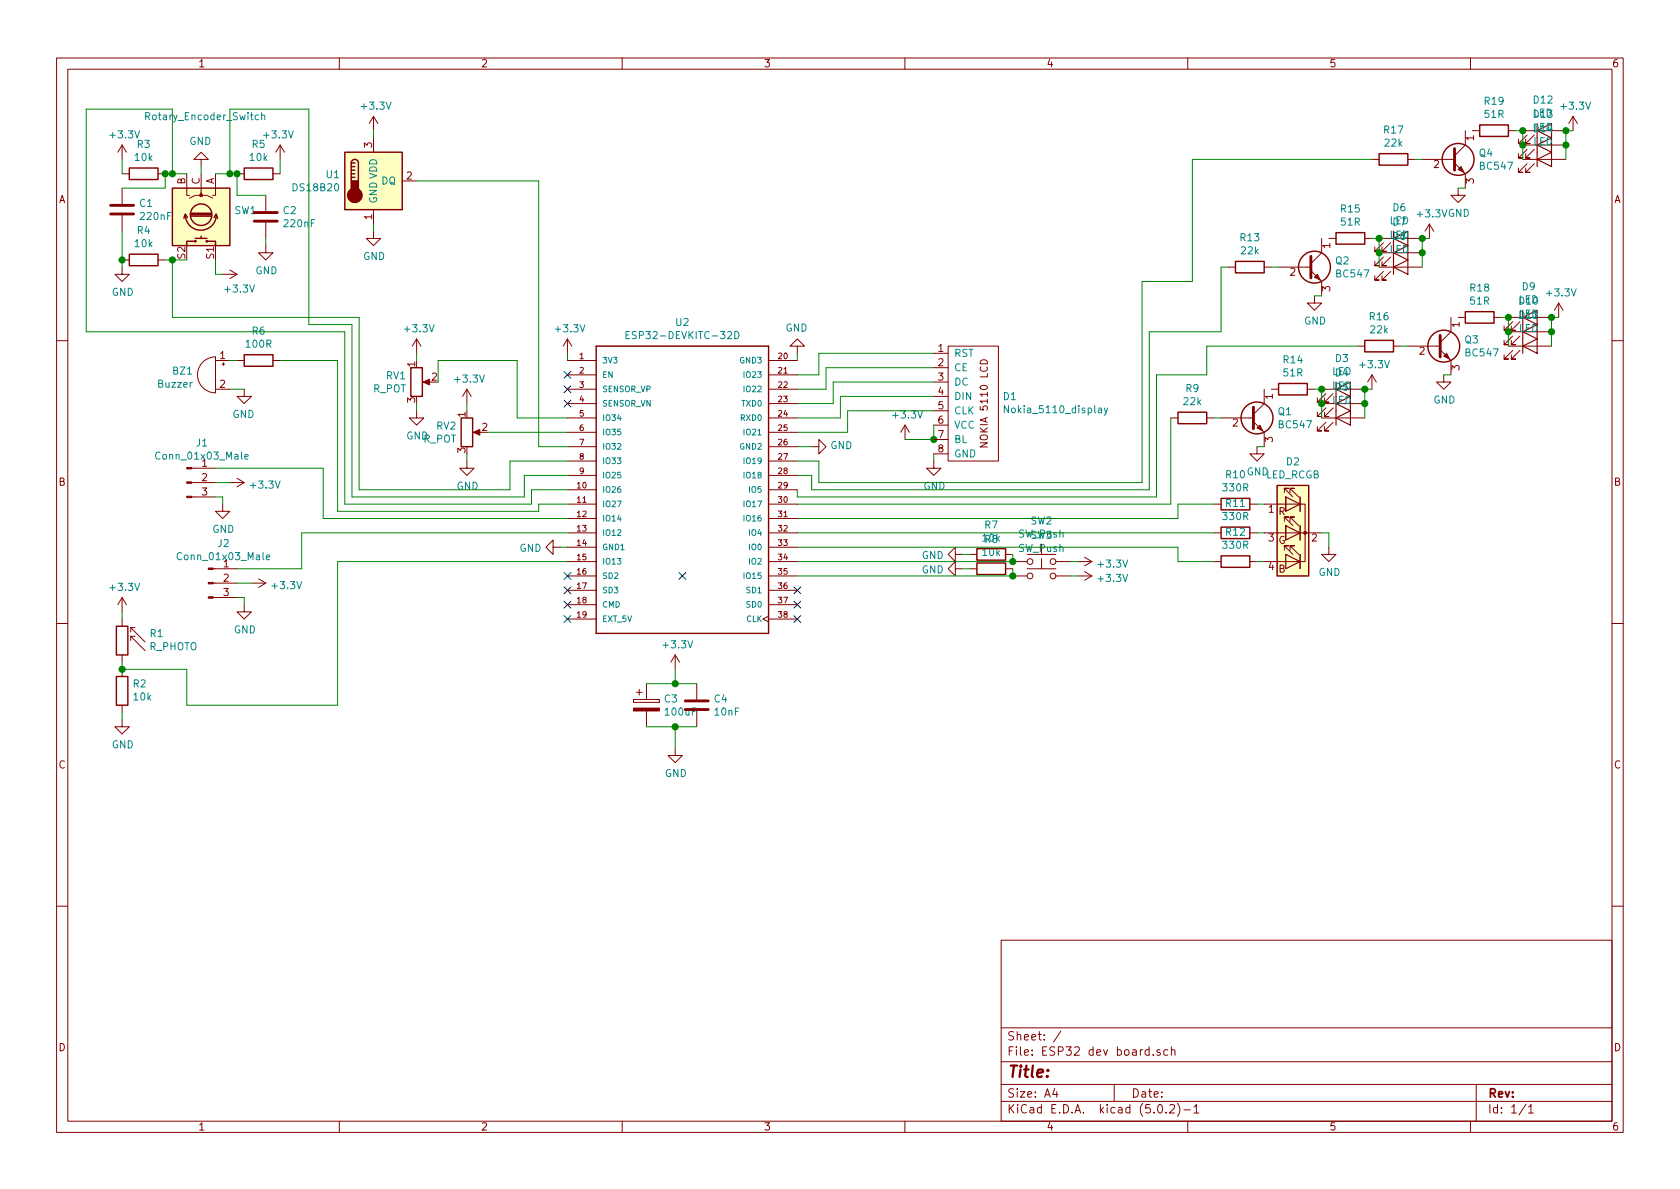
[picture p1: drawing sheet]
<svg xmlns="http://www.w3.org/2000/svg" width="297mm" height="210mm" viewBox="0 0 297 210" stroke-linecap="round" stroke-linejoin="round" font-family="sans-serif">
<g fill="none" stroke="#840000" stroke-width=".18">
<path d="M10 10.3h277v189.9h-277zM12 12.2h273v186.1h-273zM60 10.3v1.9M110 10.3v1.9M160 10.3v1.9M210 10.3v1.9M260 10.3v1.9M21.6 30.7h1.3M21.6 25.6l-.8 1.3M21.6 25.6v2.6M21.6 33.3v2.8M21.6 38.1v2.8"/>
<path d="M21.6 25.6l.8 1.3M27.9 30.7h1.3M33 30.7v3.8h.5M35.6 30.7v3.8h-1.1l-1 .5M35.6 34v.5h1l1 .5M35.6 28.2h1.2l-1.2-1.3-1.3 1.3h1.3v1.3M38.1 30.7v3.8h-.5M41.9 30.7h1.3M47 34.5v2.8M47 39.4v2.8M48.3 30.7h1.2M49.5 25.6l.8 1.3"/>
<path d="M49.5 25.6v2.6M49.5 25.6l-.7 1.3M66 20.6v2.5M66 24.4v2.5M66 37.1v2.5M66 20.6l-.7 1.2M66 20.6l.8 1.2M71.1 32h2.6M242.6 28.2h1.2M248.9 28.2h1.3M251.5 28.2h5.7M252.7 39.6l-.7 1.3"/>
<path d="M252.7 39.6v2.6M252.7 39.6l.8 1.3M257.2 28.8l1.9 1.9v2.6M257.8 33.3v1.2h1.3l-1.3 1.3-1.3-1.3h1.3M259.1 23.1v2.5l-1.9 2M260.3 23.1h1.3M266.7 23.1h1.3M269.2 28.2h7.7M269.2 23.1h2.6M269.2 25.6h2.6M270 23.9l-1.5 1.5h.7h-.7v-.8M270 26.4l-1.5 1.5h.7h-.7v-.7"/>
<path d="M270 29l-1.5 1.5h.7h-.7v-.8M271.3 23.9l-1.6 1.5h.8h-.8v-.8M271.3 26.4l-1.6 1.5h.8h-.8v-.7M271.3 29l-1.6 1.5h.8h-.8v-.8M274.3 23.1h2.6M274.3 25.6h2.6M278.1 20.6l-.7 1.2M278.1 20.6v2.5M278.1 20.6l.8 1.2M21.6 47.2v1.3h1.3l-1.3 1.3-1.3-1.3h1.3M21.6 46h1.3M27.9 46h1.3"/>
<path d="M39.4 48.5h2.5M40.6 47.7l1.3 .8M41.9 48.5l-1.3 .8M47 43.4v1.3h1.3l-1.3 1.3-1.3-1.3h1.3M66 40.9v1.3h1.3l-1.3 1.2-1.2-1.2h1.2M73.7 59.9l-.8 1.3M73.7 59.9v2.6M73.7 59.9l.7 1.3M100.3 59.9l-.7 1.3M100.3 59.9v2.6M100.3 59.9l.8 1.3M217.2 47.2h1.2"/>
<path d="M223.5 47.2h1.3M226.1 47.2h5.7M231.8 47.9l1.9 1.9v2.5M232.4 52.3v1.3h1.3l-1.3 1.3-1.3-1.3h1.3M233.7 42.2v2.5l-1.9 1.9M234.9 42.2h1.3M241.3 42.2h1.3M243.8 47.2h7.7M243.8 42.2h2.6M243.8 44.7h2.6M244.6 42.9l-1.5 1.5h.7h-.7v-.7M244.6 45.5l-1.5 1.5h.7h-.7v-.8"/>
<path d="M244.6 48l-1.5 1.5h.7h-.7v-.7M245.9 42.9l-1.6 1.5h.8h-.8v-.7M245.9 45.5l-1.6 1.5h.8h-.8v-.8M245.9 48l-1.6 1.5h.8h-.8v-.7M248.9 42.2h2.6M248.9 44.7h2.6M256.5 56.1v2.6l-1.9 1.9M257.8 56.1h1.3M264.2 56.1h1.2M266.7 56.1h2.5M266.7 58.7h2.5M267.5 56.9l-1.6 1.5h.8h-.8v-.7"/>
<path d="M267.5 59.4l-1.6 1.6h.8h-.8v-.8M268.7 56.9l-1.5 1.5h.8h-.8v-.7M268.7 59.4l-1.5 1.6h.8h-.8v-.8M271.8 56.1h2.5M271.8 58.7h2.5M275.6 53.6l-.8 1.3M275.6 53.6v2.5M275.6 53.6l.8 1.3M10 60.2h2M35.8 64.1a3.3 3.3 0 0 1 2.3-1v6.4a3.2 3.2 0 0 1-2.9-2 3.2 3.2 0 0 1 .6-3.4zM38.1 63.7h2.5M38.1 68.8h2.5"/>
<path d="M39.2 64.4h.6M39.5 64.1v.5M41.9 63.7h1.3M43.2 68.8v1.3h-1.3l1.3 1.3 1.2-1.3h-1.2M48.3 63.7h1.2M73.7 72.6v1.3h1.2l-1.2 1.3-1.3-1.3h1.3M75.2 67.6h1M82.5 68.8l-.7 1.3M82.5 68.8v2.6M82.5 68.8l.8 1.3M84.1 76.4h1M100.3 63.7h5.1"/>
<path d="M100.3 68.8h5.1M100.3 76.4h5.1M100.3 66.3h5.1M100.3 71.4h5.1M100.3 73.9h5.1M100.3 79h5.1M135.9 63.7h5.1M135.9 68.8h5.1M135.9 76.4h5.1M135.9 66.3h5.1M135.9 71.4h5.1M135.9 73.9h5.1"/>
<path d="M135.9 79h5.1M141 61.2h1.2l-1.2-1.3-1.3 1.3h1.3v1.3M143.5 79h1.3v-1.3l1.2 1.3-1.2 1.3v-1.3M160 75.2v2.5M160 75.2l-.7 1.2M160 75.2l.8 1.2M165.1 67.6h2.5M165.1 62.5h2.5M165.1 65h2.5M165.1 70.1h2.5M165.1 72.6h2.5M165.1 75.2h2.5"/>
<path d="M165.1 77.7h2.5M167.6 61.2h8.9v20.3h-8.9zM173.3 78.3h1.3l-1.3 .7h1.3M173.4 63.8a.68 .68 0 0 1 .8-.1 .68 .68 0 0 1 .4 .6h-1.3zM207 73.9h1.3M213.4 73.9h1.2M215.9 73.9h5.7M221.6 74.5l1.9 1.9v2.6M222.2 79v1.3h1.3l-1.3 1.2-1.2-1.2h1.2M223.5 68.8v2.6l-1.9 1.9M224.8 68.8h1.3M231.1 68.8h1.3"/>
<path d="M233.7 68.8h2.5M233.7 71.4h2.5M233.7 73.9h7.6M234.4 69.6l-1.5 1.5h.8h-.8v-.7M234.4 72.1l-1.5 1.6h.8h-.8v-.8M234.4 74.7l-1.5 1.5h.8h-.8v-.8M235.7 69.6l-1.5 1.5h.7h-.7v-.7M235.7 72.1l-1.5 1.6h.7h-.7v-.8M235.7 74.7l-1.5 1.5h.7h-.7v-.8M238.8 68.8h2.5M238.8 71.4h2.5M240 61.2h1.3"/>
<path d="M242.6 66.3l-.8 1.3M242.6 66.3v2.5M242.6 66.3l.7 1.3M246.4 61.2h1.2M248.9 61.2h5.7M254.6 61.8l1.9 1.9v2.6M255.3 66.3v1.3h1.2l-1.2 1.2-1.3-1.2h1.3M266.7 61.2h7.6M267.5 62l-1.6 1.5h.8h-.8v-.8M268.7 62l-1.5 1.5h.8h-.8v-.8M285 60.2h2M33.9 87.9h4.2"/>
<path d="M33.9 85.3h4.2M33.9 82.8h4.2M39.4 89.1v1.3h1.2l-1.2 1.3-1.3-1.3h1.3M40.6 85.3h2.6M41.9 84.6l1.3 .7M43.2 85.3l-1.3 .8M82.5 81.5v1.3h1.3l-1.3 1.3-1.2-1.3h1.2M97.8 96.8v-1.3l-1.3 1.3 1.3 1.2v-1.2h1.3M100.3 94.2h5.1M100.3 89.1h5.1M100.3 99.3h5.1M100.3 81.5h5.1"/>
<path d="M100.3 84.1h5.1M100.3 86.6h5.1M100.3 91.7h5.1M100.3 96.8h5.1M135.9 94.2h5.1M135.9 89.1h5.1M135.9 99.3h5.1M135.9 81.5h5.1M135.9 84.1h5.1M135.9 86.6h5.1M135.9 91.7h5.1M135.9 96.8h5.1"/>
<path d="M165.1 81.5v1.3h1.3l-1.3 1.3-1.3-1.3h1.3M165.1 80.3h2.5M168.9 98v-1.2l-1.3 1.2 1.3 1.3v-1.3h1.3M171.4 98h1.3M177.8 98h1.3M179.1 99.3h2.5M181.6 98h5.1M184.1 98.8v1.8M186.7 99.3h2.5M190.5 99.3h2.5M191.8 98.5l1.2 .8M193 99.3l-1.2 .8"/>
<path d="M214.6 94.2h1.3M214.6 89.1h1.3M214.6 99.3h1.3M221 94.2h1.2M221 89.1h1.2M221 99.3h1.2M223.5 89.1h7.3v10.2h-1.2M223.5 94.2h10.2M223.5 99.3h6.4M227.1 97.3v-.8h.7h-.7l1.5 1.5M227.1 92.2v-.8h.7h-.7l1.5 1.6M227.1 87.1v-.7h.7h-.7l1.5 1.5"/>
<path d="M227.3 93v2.5zM227.3 93h.1M227.3 87.9v2.5zM227.3 87.9h.1M228.1 97.3v-.8h.8h-.8l1.5 1.5M228.1 92.2v-.8h.8h-.8l1.5 1.6M228.1 87.1v-.7h.8h-.8l1.5 1.5M229.9 93v2.5M229.9 87.9v2.5M229.9 98v2.6M234.9 96.8v1.2h1.3l-1.3 1.3-1.2-1.3h1.2M10 110.3h2"/>
<path d="M21.6 105.7v2.5M21.6 109.5v1.2M21.6 115.8v1.3M21.6 118.4v1.2M21.6 105.7l-.8 1.2M21.6 105.7l.8 1.2M23.1 111l2.6 2.5M23.1 111h.8M23.1 111v.8M23.1 112.5v.8M23.1 112.5l2.6 2.6M23.1 112.5h.8"/>
<path d="M37.7 100.6h4.2M37.7 105.7h4.2M37.7 103.1h4.2M43.2 106.9v1.3h1.2l-1.2 1.3-1.3-1.3h1.3M44.4 103.1h2.6M45.7 102.4l1.3 .7M47 103.1l-1.3 .8M100.3 101.8h5.1M100.3 104.4h5.1M100.3 106.9h5.1M100.3 109.5h5.1M119.4 115.8l-.8 1.3"/>
<path d="M119.4 115.8v2.6M119.4 115.8l.7 1.3M135.9 109l-1 .5 1 .5M135.9 101.8h5.1M135.9 104.4h5.1M135.9 106.9h5.1M135.9 109.5h5.1M168.9 100.6v-1.3l-1.3 1.3 1.3 1.2v-1.2h1.3M171.4 100.6h1.3M177.8 100.6h1.3M179.1 101.8h2.5M181.6 100.6h5.1"/>
<path d="M186.7 101.8h2.5M190.5 101.8h2.5M191.8 101.1l1.2 .7M193 101.8l-1.2 .8M285 110.3h2M21.6 127.2v1.3h1.3l-1.3 1.3-1.3-1.3h1.3M21.6 124.7v1.3M112 123.7v.5zM112 124.2h4.6zM112 123.7h4.6zM112.5 122.4h1M113 121.9v1"/>
<path d="M114.3 120.9v2.8M114.3 125.7v2.8M116.6 123.7v.5zM119.4 132.3v1.3h1.2l-1.2 1.3-1.3-1.3h1.3M123.2 120.9v2.8M123.2 125.7v2.8M10 160.2h2M177 166.3h108v32h-108zM285 160.2h2M60 198.3v1.9M110 198.3v1.9M160 198.3v1.9"/>
<path d="M177 194.8h108M177 191.8h108M177 187.8h108M177 181.8h108M186.5 192.5l-.4 1h1M186.8 193v1M187.6 182.3l-1.3 2M197 191.8v3M203.9 186.5v.1M204.8 195.5l.4-.2a.94 .94 0 0 1 0 1.5 .79 .79 0 0 1-.4-1.3zM205.1 185.7l-.4-.1-.2 .2 .1 .2 .5 .2v.3h-.6M206.2 196.7v.1"/>
<path d="M206.5 185.7l-.5-.1-.2 .3v.6l.2 .1 .5-.1M206.8 195.5l.2-.2h.4l.2 .2 .1 .3-.1 .2-.8 .8h.9M207.1 185.7l.2-.1 .4 .1v.9M207.1 185.1v1.5M208.2 195.1a1.71 1.71 0 0 1 0 2.3M209.3 196.3h1.2M210 198.3v1.9M211.1 195.8l.4-.5v1.5M211.1 196.8h.9M260 198.3v1.9M261 191.8v6.5M269.8 195.2l-1.2 2"/>
<path d="M270.3 195.8l.4-.5v1.5M270.3 196.8h.8"/>
<circle cx="182.1" cy="99.3" r=".51"/>
<circle cx="186.2" cy="99.3" r=".51"/>
<circle cx="182.1" cy="101.8" r=".51"/>
<circle cx="186.2" cy="101.8" r=".51"/>
</g>
<g fill="#ffffc2" stroke="#ffffc2" stroke-width=".18">
<path d="M30.5 33.3h10.1v10.1h-10.1z"/>
<path d="M61 26.9h10.1v10.2h-10.1z"/>
<path d="M225.8 85.8h5.6v16h-5.6z"/>
</g>
<g fill="none" stroke="#840000" stroke-width=".25">
<path d="M22.9 29.7h5v2h-5zM30.5 33.3h10.1v10.1h-10.1zM32.8 38a2.74 2.74 0 0 0 2.7 2.7 2.74 2.74 0 0 0 2.8-2.7M33.1 38.5l-.3-.7-.3 .8M33.8 37.7h3.5M33.8 38h3.5M33.8 38.2h3.5M37.8 38.5l.4-.7 .3 .8M43.2 29.7h5.1v2h-5.1zM61 26.9h10.1v10.2h-10.1zM62.1 28.8a.63 .63 0 0 1 .6-.6 .63 .63 0 0 1 .7 .6v3.2M62.1 31.4h.6"/>
<path d="M62.1 30.7h.6M62.1 30.1h.6M62.1 29.5h.6M62.1 28.8v3.2M62.1 28.8h.6M243.8 27.2h5.1v2h-5.1zM261.6 22.1h5.1v2h-5.1zM22.9 45h5v2h-5zM34.5 42.7h-1.5v.7M34.5 42.2h2.1M35.6 41.8v.4M36.6 42.7h1.5v.7"/>
<path d="M218.4 46.2h5.1v2.1h-5.1zM236.2 41.1h5.1v2.1h-5.1zM259.1 55.1h5.1v2h-5.1zM43.2 62.7h5.1v2.1h-5.1zM72.6 65h2.1v5.1h-2.1zM81.5 73.9h2.1v5.1h-2.1zM105.4 61.2h30.5v50.8h-30.5zM208.3 72.9h5.1v2h-5.1zM226.1 67.8h5v2h-5zM241.3 60.2h5.1v2h-5.1zM172.7 99.6h5.1v2h-5.1zM172.7 97h5.1v2.1h-5.1z"/>
<path d="M215.9 88.1h5.1v2.1h-5.1zM215.9 93.2h5.1v2h-5.1zM215.9 98.3h5.1v2h-5.1zM225.8 85.8h5.6v16h-5.6zM20.6 110.7h2v5.1h-2zM20.6 119.6h2v5.1h-2z"/>
<circle cx="35.6" cy="38" r="1.9"/>
<circle cx="257.8" cy="28.2" r="2.82"/>
<circle cx="34.5" cy="42.7" r=".13"/>
<circle cx="36.6" cy="42.7" r=".13"/>
<circle cx="232.4" cy="47.2" r="2.82"/>
<circle cx="222.2" cy="73.9" r="2.82"/>
<circle cx="255.3" cy="61.2" r="2.82"/>
</g>
<g fill="#840000" stroke="#840000" stroke-width=".18">
<path d="M74.8 67.6l1.1-.5v1z"/>
<path d="M83.7 76.4l1.1-.5v1.1z"/>
<path d="M112 125.2h4.6v.5h-4.6z"/>
<path d="M33 87.8h.9v.2h-.9z"/>
<path d="M33 85.2h.9v.3h-.9z"/>
<path d="M33 82.7h.9v.2h-.9z"/>
<path d="M222.2 75.7l.6-.5 .5 1z"/>
<path d="M255.3 63l.5-.5 .5 1z"/>
<path d="M232.4 49l.5-.5 .5 1z"/>
<path d="M257.8 30l.5-.5 .5 1z"/>
<path d="M36.8 105.5h.9v.3h-.9z"/>
<path d="M36.8 103h.9v.2h-.9z"/>
<path d="M36.8 100.5h.9v.2h-.9z"/>
<circle cx="35.6" cy="34.5" r=".25"/>
<circle cx="230.8" cy="94.2" r=".25"/>
</g>
<path d="M46.3 19.9v1.3M45.7 20.4l-.3-.1-.3 .3 .1 .5h.5M46.3 20.5l.2-.2 .2 .1 .1 .8M110.7 59.2h.4M111.3 58.6h-.6v1.3h.6M129.9 58.6a.64 .64 0 0 1 .8 .7 .64 .64 0 0 1-.8 .6zM178.3 71.7v1.3l-.7-1.3v1.3M195.2 72.2l.4 .8M195.8 72.2l-.4 1.1-.2 .1M43.3 80.8l.6-.1-.1-.3h-.3l-.2 .1 .1 .6h.4M47.1 98.5l.6-.1v-.2l-.4-.1-.2 .2 .1 .6h.5" fill="none" stroke="#008484" stroke-width=".18"/>
<g fill="#840000" stroke="#840000" stroke-width=".25">
<path d="M62.1 32h1.3v1.9h-1.3z"/>
<circle cx="62.7" cy="34.5" r="1.27"/>
</g>
<g fill="none" stroke="#840000" stroke-width=".2">
<path d="M271.8 23.1l2.5-1.3v2.6zM271.8 25.6l2.5-1.2v2.5zM271.8 28.2l2.5-1.3v2.6zM271.8 21.8v7.7M246.4 42.2l2.5-1.3v2.5zM246.4 44.7l2.5-1.3v2.6zM246.4 47.2l2.5-1.2v2.5zM246.4 40.9v7.6M269.2 56.1l2.6-1.2v2.5zM269.2 58.7l2.6-1.3v2.5zM269.2 54.9v7.6M236.2 68.8l2.6-1.2v2.5z"/>
<path d="M236.2 71.4l2.6-1.3v2.5zM236.2 73.9l2.6-1.3v2.6zM236.2 67.6v7.6M269.2 61.2l2.6-1.3v2.6zM227.3 98l2.6 1.3-2.6 1.3zM227.3 93l2.6 1.2-2.6 1.3zM227.3 87.9l2.6 1.2-2.6 1.3zM229.9 87.9v2.5M229.9 93v2.5M229.9 98v2.6"/>
</g>
<g fill="none" stroke="#008400" stroke-width=".18">
<path d="M21.6 28.2v2.5M30.5 30.7v-11.4h-15.3v39.4h45.8v30.4h33v-2.5h6.3M33 30.7h-3.8v2.6h-7.6M35.6 29.5v1.2M38.1 30.7h3.8v3.8h5.1M40.6 30.7v-11.4h14v38.1h7.6v30.5h30.5v-3.8h7.6M49.5 28.2v2.5M66 23.1v1.3M66 39.6v1.3M73.7 32h21.5v47h5.1M242.6 28.2h-31.8v21.6h-8.9v35.5h-57.1v-3.8h-3.8M250.2 28.2h1.3"/>
<path d="M257.8 33.3h1.3M268 23.1h1.2v5.1M278.1 23.1h-1.2v5.1M21.6 40.9v6.3M29.2 46h3.8M30.5 46v10.1h33v30.5h26.7v-5.1h10.1M38.1 46v2.5h1.3M47 42.2v1.2M217.2 47.2h-1.3v11.5h-12.7v27.9h-59.7v-2.5h-2.5M224.8 47.2h1.3M232.4 52.3h1.3M242.6 42.2h1.2v5"/>
<path d="M252.7 42.2h-1.2v5M265.4 56.1h1.3v5.1M275.6 56.1h-1.3v5.1M40.6 63.7h1.3M40.6 68.8h2.6M49.5 63.7h10.2v26.7h35.5v-1.3h5.1M73.7 62.5v1.2M73.7 71.4v1.2M77.5 67.6v-3.9h13.9v10.2h8.9M82.5 71.4v1.2M86.4 76.4h13.9M100.3 62.5v1.2"/>
<path d="M141 62.5v1.2M141 79h2.5M165.1 75.2v2.5h-5.1M165.1 72.6h-15.2v3.8h-8.9M165.1 70.1h-16.5v3.8h-7.6M165.1 62.5h-20.3v3.8h-3.8M165.1 65h-19.1v3.8h-5M165.1 67.6h-17.8v3.8h-6.3M207 73.9v15.2h-66M214.6 73.9h1.3M222.2 79h1.3M232.4 68.8h1.3v5.1"/>
<path d="M240 61.2h-26.6v5.1h-8.9v21.6h-63.5v-1.3M242.6 68.8h-1.3v5.1M247.6 61.2h1.3M255.3 66.3h1.2M38.1 82.8h19v8.9h43.2M38.1 87.9h1.3v1.2M38.1 85.3h2.5M82.5 80.3v1.2M99.1 96.8h1.2M100.3 99.3h-40.6v25.4h-26.7v-6.3h-11.4v-1.3M100.3 94.2h-47v6.4h-11.4M141 96.8h67.3v2.5h6.3"/>
<path d="M141 94.2h73.6M165.1 80.3v1.2M170.2 98h1.2M179.1 98v1.3h-38.1M189.2 99.3h1.3M214.6 89.1h-6.3v2.6h-67.3M222.2 99.3h1.3M222.2 94.2h1.3M222.2 89.1h1.3M233.7 94.2h1.2v2.6M21.6 108.2v1.3M41.9 105.7h1.3v1.2"/>
<path d="M41.9 103.1h2.5M119.4 118.4v2.5M170.2 100.6h1.2M179.1 100.6v1.2h-38.1M189.2 101.8h1.3M21.6 126v1.2M114.3 128.5h8.9M114.3 120.9h8.9M119.4 128.5v3.8"/>
</g>
<g fill="#008400" stroke="#008400" stroke-width=".25">
<circle cx="165.1" cy="77.7" r=".51"/>
<circle cx="21.6" cy="118.4" r=".51"/>
<circle cx="179.1" cy="101.8" r=".51"/>
<circle cx="179.1" cy="99.3" r=".51"/>
<circle cx="41.9" cy="30.7" r=".51"/>
<circle cx="29.2" cy="30.7" r=".51"/>
<circle cx="21.6" cy="46" r=".51"/>
<circle cx="30.5" cy="46" r=".51"/>
<circle cx="40.6" cy="30.7" r=".51"/>
<circle cx="30.5" cy="30.7" r=".51"/>
<circle cx="119.4" cy="120.9" r=".51"/>
<circle cx="119.4" cy="128.5" r=".51"/>
<circle cx="233.7" cy="68.8" r=".51"/>
<circle cx="233.7" cy="71.4" r=".51"/>
<circle cx="241.3" cy="71.4" r=".51"/>
<circle cx="241.3" cy="68.8" r=".51"/>
<circle cx="266.7" cy="56.1" r=".51"/>
<circle cx="266.7" cy="58.7" r=".51"/>
<circle cx="274.3" cy="58.7" r=".51"/>
<circle cx="274.3" cy="56.1" r=".51"/>
<circle cx="243.8" cy="42.2" r=".51"/>
<circle cx="243.8" cy="44.7" r=".51"/>
<circle cx="251.5" cy="44.7" r=".51"/>
<circle cx="251.5" cy="42.2" r=".51"/>
<circle cx="269.2" cy="23.1" r=".51"/>
<circle cx="269.2" cy="25.6" r=".51"/>
<circle cx="276.9" cy="25.6" r=".51"/>
<circle cx="276.9" cy="23.1" r=".51"/>
</g>
<g fill="none" stroke="#000084" stroke-width=".18">
<path d="M99.7 65.7l1.2 1.2M99.7 68.2l1.2 1.2M99.7 70.8l1.2 1.2M100.9 65.7l-1.2 1.2M100.9 68.2l-1.2 1.2M100.9 70.8l-1.2 1.2M99.7 108.9l1.2 1.2M99.7 101.2l1.2 1.3M99.7 103.8l1.2 1.2M99.7 106.3l1.2 1.2M100.9 108.9l-1.2 1.2M100.9 101.2l-1.2 1.3"/>
<path d="M100.9 103.8l-1.2 1.2M100.9 106.3l-1.2 1.2M120 101.2l1.3 1.3M121.3 101.2l-1.3 1.3M140.4 108.9l1.2 1.2M140.4 106.3l1.2 1.2M140.4 103.8l1.2 1.2M141.6 108.9l-1.2 1.2M141.6 106.3l-1.2 1.2M141.6 103.8l-1.2 1.2"/>
</g>
<path d="M19.6 37.8h4M19.6 36.3h4M45 39.1h4M45 37.6h4M257.2 26.3v3.8M231.8 45.3v3.8M254.6 59.3v3.8M221.6 72v3.8M121.2 125.5h4M121.2 123.9h4" fill="none" stroke="#840000" stroke-width=".51"/>
<text font-size="2.8" fill="#840000" x="178" y="190.5">Title:</text>
<g font-size="2.1" fill="#840000">
<text x="178" y="184">Sheet: /</text>
<text x="178" y="186.7">File: ESP32 dev board.sch</text>
<text x="178" y="196.9">KiCad E.D.A. kicad (5.0.2)-1</text>
<text x="178" y="194.1">Size: A4</text>
<text x="200" y="194.1">Date:</text>
<text x="263" y="194.1">Rev:</text>
<text x="263" y="196.9">Id: 1/1</text>
</g>
<g font-size="1.8" fill="#840000">
<text x="35" y="11.9">1</text>
<text x="85" y="11.9">2</text>
<text x="135" y="11.9">3</text>
<text x="185" y="11.9">4</text>
<text x="235" y="11.9">5</text>
<text x="285" y="11.9">6</text>
<text x="65.8" y="26.1" transform="rotate(-90 65.8 26.1)">3</text>
<text x="253.5" y="29.7">2</text>
<text x="260.6" y="24.9" transform="rotate(-90 260.6 24.9)">1</text>
<text x="10.4" y="35.9">A</text>
<text x="32.8" y="32.6" transform="rotate(-90 32.8 32.6)">B</text>
<text x="35.3" y="32.6" transform="rotate(-90 35.3 32.6)">C</text>
<text x="37.8" y="32.6" transform="rotate(-90 37.8 32.6)">A</text>
<text x="71.9" y="31.7">2</text>
<text x="260.6" y="32.5" transform="rotate(-90 260.6 32.5)">3</text>
<text x="285.4" y="35.9">A</text>
<text x="65.8" y="38.8" transform="rotate(-90 65.8 38.8)">1</text>
<text x="32.8" y="45.8" transform="rotate(-90 32.8 45.8)">S2</text>
<text x="37.8" y="45.8" transform="rotate(-90 37.8 45.8)">S1</text>
<text x="235.2" y="43.9" transform="rotate(-90 235.2 43.9)">1</text>
<text x="228.1" y="48.8">2</text>
<text x="235.2" y="51.5" transform="rotate(-90 235.2 51.5)">3</text>
<text x="258.1" y="57.9" transform="rotate(-90 258.1 57.9)">1</text>
<text x="38.9" y="63.5">1</text>
<text x="73.4" y="64.9" transform="rotate(-90 73.4 64.9)">1</text>
<text x="165.9" y="62.2">1</text>
<text x="165.9" y="64.8">2</text>
<text x="251" y="62.7">2</text>
<text x="258.1" y="65.5" transform="rotate(-90 258.1 65.5)">3</text>
<text x="38.9" y="68.6">2</text>
<text x="73.4" y="71.2" transform="rotate(-90 73.4 71.2)">3</text>
<text x="76.4" y="67.3">2</text>
<text x="165.9" y="67.3">3</text>
<text x="165.9" y="69.8">4</text>
<text x="225" y="70.6" transform="rotate(-90 225 70.6)">1</text>
<text x="82.3" y="73.8" transform="rotate(-90 82.3 73.8)">1</text>
<text x="85.2" y="76.2">2</text>
<text x="165.9" y="72.4">5</text>
<text x="165.9" y="74.9">6</text>
<text x="165.9" y="77.5">7</text>
<text x="218" y="75.4">2</text>
<text x="35.7" y="82.5">1</text>
<text x="82.3" y="80.1" transform="rotate(-90 82.3 80.1)">3</text>
<text x="165.9" y="80">8</text>
<text x="174.7" y="78.5" transform="rotate(-90 174.7 78.5)">NOKIA 5110 LCD</text>
<text x="225" y="78.2" transform="rotate(-90 225 78.2)">3</text>
<text x="10.4" y="85.9">B</text>
<text x="35.7" y="85.1">2</text>
<text x="35.7" y="87.6">3</text>
<text x="285.4" y="85.9">B</text>
<text x="224.3" y="90.7">1</text>
<text x="224.3" y="95.8">3</text>
<text x="226.1" y="91.1">R</text>
<text x="231.9" y="95.8">2</text>
<text x="39.5" y="100.3">1</text>
<text x="180.1" y="97.6">SW_Push</text>
<text x="224.3" y="100.8">4</text>
<text x="226" y="96.2">G</text>
<text x="226.1" y="101.3">B</text>
<text x="39.5" y="102.9">2</text>
<text x="39.5" y="105.4">3</text>
<text x="10.4" y="135.9">C</text>
<text x="285.4" y="135.9">C</text>
<text x="10.4" y="185.9">D</text>
<text x="285.4" y="185.9">D</text>
<text x="35" y="199.9">1</text>
<text x="85" y="199.9">2</text>
<text x="135" y="199.9">3</text>
<text x="185" y="199.9">4</text>
<text x="235" y="199.9">5</text>
<text x="285" y="199.9">6</text>
</g>
<g font-size="1.8" fill="#008484">
<text x="26.1" y="21.3">Rotary_Encoder_Switch</text>
<text x="64.1" y="19.4">+3.3V</text>
<text x="244.8" y="23.6">R17</text>
<text x="262.5" y="18.5">R19</text>
<text x="262.5" y="20.8">51R</text>
<text x="271.2" y="18.3">D12</text>
<text x="271.2" y="20.8">D13</text>
<text x="271.2" y="23.4">D14</text>
<text x="276.2" y="19.4">+3.3V</text>
<text x="19.6" y="24.5">+3.3V</text>
<text x="23.9" y="28.5">10k</text>
<text x="24.3" y="26.2">R3</text>
<text x="33.5" y="25.6">GND</text>
<text x="44.2" y="28.5">10k</text>
<text x="44.6" y="26.2">R5</text>
<text x="46.8" y="24.5">+3.3V</text>
<text x="244.9" y="25.9">22k</text>
<text x="261.6" y="27.7">Q4</text>
<text x="271.1" y="25.7">LED</text>
<text x="52" y="33.8">DS18B20</text>
<text x="57.7" y="31.5">U1</text>
<text x="67.5" y="32.6">DQ</text>
<text x="261.8" y="30">BC547</text>
<text x="24.3" y="41.4">R4</text>
<text x="24.7" y="36.6">C1</text>
<text x="25" y="38.9">220nF</text>
<text x="41.5" y="37.9">SW1</text>
<text x="50.1" y="37.9">C2</text>
<text x="50.4" y="40.2">220nF</text>
<text x="66.7" y="36.1" transform="rotate(-90 66.7 36.1)">GND VDD</text>
<text x="237.1" y="37.6">R15</text>
<text x="237.1" y="39.9">51R</text>
<text x="246.3" y="37.4">D6</text>
<text x="246.3" y="39.9">D7</text>
<text x="250.8" y="38.4">+3.3V GND</text>
<text x="23.9" y="43.7">10k</text>
<text x="64.2" y="46">GND</text>
<text x="219.4" y="42.7">R13</text>
<text x="219.5" y="45">22k</text>
<text x="236.2" y="46.8">Q2</text>
<text x="245.7" y="44.7">LED</text>
<text x="246.3" y="42.4">D8</text>
<text x="19.8" y="52.3">GND</text>
<text x="40" y="51.7">+3.3V</text>
<text x="45.2" y="48.5">GND</text>
<text x="236.4" y="49.1">BC547</text>
<text x="260" y="51.6">R18</text>
<text x="260" y="53.9">51R</text>
<text x="268.7" y="53.9">D10</text>
<text x="269.2" y="51.3">D9</text>
<text x="273.6" y="52.4">+3.3V</text>
<text x="44.6" y="59.2">R6</text>
<text x="71.7" y="58.8">+3.3V</text>
<text x="98.4" y="58.8">+3.3V</text>
<text x="111.8" y="60">ESP32-DEVKITC-32D</text>
<text x="119.5" y="57.7">U2</text>
<text x="138.9" y="58.6">GND</text>
<text x="230.6" y="57.4">GND</text>
<text x="242.2" y="56.6">R16</text>
<text x="242.4" y="58.9">22k</text>
<text x="268.5" y="58.7">LED</text>
<text x="268.7" y="56.4">D11</text>
<text x="43.6" y="61.5">100R</text>
<text x="168.7" y="63.1">RST</text>
<text x="168.7" y="65.7">CE</text>
<text x="227" y="64.3">R14</text>
<text x="236.1" y="64">D3</text>
<text x="240.6" y="65.1">+3.3V</text>
<text x="259" y="60.7">Q3</text>
<text x="259.3" y="63">BC547</text>
<text x="28.1" y="68.5">Buzzer</text>
<text x="30.6" y="66.2">BZ1</text>
<text x="65.9" y="69.4">R_POT</text>
<text x="68.3" y="67.1">RV1</text>
<text x="80.6" y="67.7">+3.3V</text>
<text x="168.7" y="68.2">DC</text>
<text x="168.7" y="70.7">DIN</text>
<text x="177.4" y="70.8">D1</text>
<text x="209.3" y="71.6">22k</text>
<text x="209.7" y="69.3">R9</text>
<text x="227" y="66.6">51R</text>
<text x="235.5" y="71.4">LED</text>
<text x="236.1" y="66.6">D4</text>
<text x="236.1" y="69.1">D5</text>
<text x="253.4" y="71.4">GND</text>
<text x="41.1" y="73.9">GND</text>
<text x="71.8" y="77.7">GND</text>
<text x="77.2" y="76">RV2</text>
<text x="158.1" y="74">+3.3V</text>
<text x="168.7" y="73.3">CLK</text>
<text x="168.7" y="75.8">VCC</text>
<text x="178.3" y="73.1">Nokia_5110_display</text>
<text x="226" y="73.4">Q1</text>
<text x="226.2" y="75.7">BC547</text>
<text x="28" y="81.3">Conn_01x03_Male</text>
<text x="34.7" y="79">J1</text>
<text x="74.8" y="78.3">R_POT</text>
<text x="146.8" y="79.4">GND</text>
<text x="168.7" y="78.4">BL</text>
<text x="168.7" y="80.9">GND</text>
<text x="227.5" y="82.3">D2</text>
<text x="44.5" y="86.4">+3.3V</text>
<text x="80.7" y="86.6">GND</text>
<text x="163.3" y="86.6">GND</text>
<text x="216.3" y="86.9">330R</text>
<text x="216.8" y="84.6">R10</text>
<text x="216.8" y="89.7">R11</text>
<text x="220.4" y="84.1">GND</text>
<text x="223.7" y="84.6">LED_RCGB</text>
<text x="37.5" y="94.2">GND</text>
<text x="174.1" y="93.5">R7</text>
<text x="180.1" y="95.1">SW_Push</text>
<text x="182.2" y="95.3">SW3</text>
<text x="182.2" y="92.8">SW2</text>
<text x="216.3" y="92">330R</text>
<text x="216.8" y="94.7">R12</text>
<text x="31.9" y="99.1">Conn_01x03_Male</text>
<text x="38.6" y="96.7">J2</text>
<text x="91.8" y="97.6">GND</text>
<text x="163" y="101.4">GND</text>
<text x="163" y="98.9">GND</text>
<text x="173.8" y="98.3">10k</text>
<text x="174.1" y="96">R8</text>
<text x="194.3" y="100.4">+3.3V</text>
<text x="216.3" y="97">330R</text>
<text x="233.1" y="101.8">GND</text>
<text x="19.6" y="104.5">+3.3V</text>
<text x="48.3" y="104.2">+3.3V</text>
<text x="194.3" y="102.9">+3.3V</text>
<text x="26.6" y="112.7">R1</text>
<text x="41.4" y="112">GND</text>
<text x="26.4" y="115">R_PHOTO</text>
<text x="117.4" y="114.6">+3.3V</text>
<text x="23.6" y="121.6">R2</text>
<text x="23.7" y="123.9">10k</text>
<text x="117.5" y="124.2">C3</text>
<text x="126.3" y="124.2">C4</text>
<text x="117.8" y="126.5">100uF</text>
<text x="126.4" y="126.5">10nF</text>
<text x="19.8" y="132.3">GND</text>
<text x="117.6" y="137.4">GND</text>
</g>
<g font-size="1.4" fill="#840000">
<text x="102.5" y="63.5">1</text>
<text x="137.6" y="63.5">20</text>
<text x="102.5" y="66">2</text>
<text x="102.5" y="68.6">3</text>
<text x="102.5" y="71.1">4</text>
<text x="137.6" y="71.1">23</text>
<text x="137.6" y="68.6">22</text>
<text x="137.6" y="66">21</text>
<text x="102.5" y="73.7">5</text>
<text x="102.5" y="76.2">6</text>
<text x="137.6" y="76.2">25</text>
<text x="137.6" y="73.7">24</text>
<text x="102.5" y="78.7">7</text>
<text x="102.5" y="81.3">8</text>
<text x="102.5" y="83.8">9</text>
<text x="137.6" y="83.8">28</text>
<text x="137.6" y="81.3">27</text>
<text x="137.6" y="78.7">26</text>
<text x="102.1" y="86.4">10</text>
<text x="102.1" y="88.9">11</text>
<text x="137.6" y="88.9">30</text>
<text x="137.6" y="86.4">29</text>
<text x="102.1" y="91.4">12</text>
<text x="102.1" y="94">13</text>
<text x="137.6" y="94">32</text>
<text x="137.6" y="91.4">31</text>
<text x="102.1" y="96.5">14</text>
<text x="102.1" y="99.1">15</text>
<text x="102.1" y="101.6">16</text>
<text x="137.6" y="101.6">35</text>
<text x="137.6" y="99.1">34</text>
<text x="137.6" y="96.5">33</text>
<text x="102.1" y="104.1">17</text>
<text x="102.1" y="106.7">18</text>
<text x="137.6" y="106.7">37</text>
<text x="137.6" y="104.1">36</text>
<text x="102.1" y="109.2">19</text>
<text x="137.6" y="109.2">38</text>
</g>
<g font-size="1.4" fill="#008484">
<text x="106.4" y="64.3">3V3</text>
<text x="130.9" y="64.3">GND3</text>
<text x="106.4" y="66.8">EN</text>
<text x="106.4" y="69.3">SENSOR_VP</text>
<text x="106.4" y="71.9">SENSOR_VN</text>
<text x="131.3" y="71.9">TXD0</text>
<text x="131.8" y="69.3">IO22</text>
<text x="131.8" y="66.8">IO23</text>
<text x="106.4" y="74.4">IO34</text>
<text x="106.4" y="77">IO35</text>
<text x="131.1" y="74.4">RXD0</text>
<text x="131.8" y="77">IO21</text>
<text x="106.4" y="79.5">IO32</text>
<text x="106.4" y="82">IO33</text>
<text x="130.9" y="79.5">GND2</text>
<text x="131.8" y="82">IO19</text>
<text x="106.4" y="84.6">IO25</text>
<text x="106.4" y="87.1">IO26</text>
<text x="106.4" y="89.7">IO27</text>
<text x="131.8" y="89.7">IO17</text>
<text x="131.8" y="84.6">IO18</text>
<text x="132.6" y="87.1">IO5</text>
<text x="106.4" y="92.2">IO14</text>
<text x="106.4" y="94.7">IO12</text>
<text x="131.8" y="92.2">IO16</text>
<text x="132.6" y="94.7">IO4</text>
<text x="106.4" y="97.3">GND1</text>
<text x="106.4" y="99.8">IO13</text>
<text x="132.6" y="99.8">IO2</text>
<text x="132.6" y="97.3">IO0</text>
<text x="106.4" y="102.4">SD2</text>
<text x="106.4" y="104.9">SD3</text>
<text x="106.4" y="107.4">CMD</text>
<text x="131.8" y="102.4">IO15</text>
<text x="132.1" y="107.4">SD0</text>
<text x="132.1" y="104.9">SD1</text>
<text x="106.4" y="110">EXT_5V</text>
<text x="132" y="110">CLK</text>
</g>
</svg>
